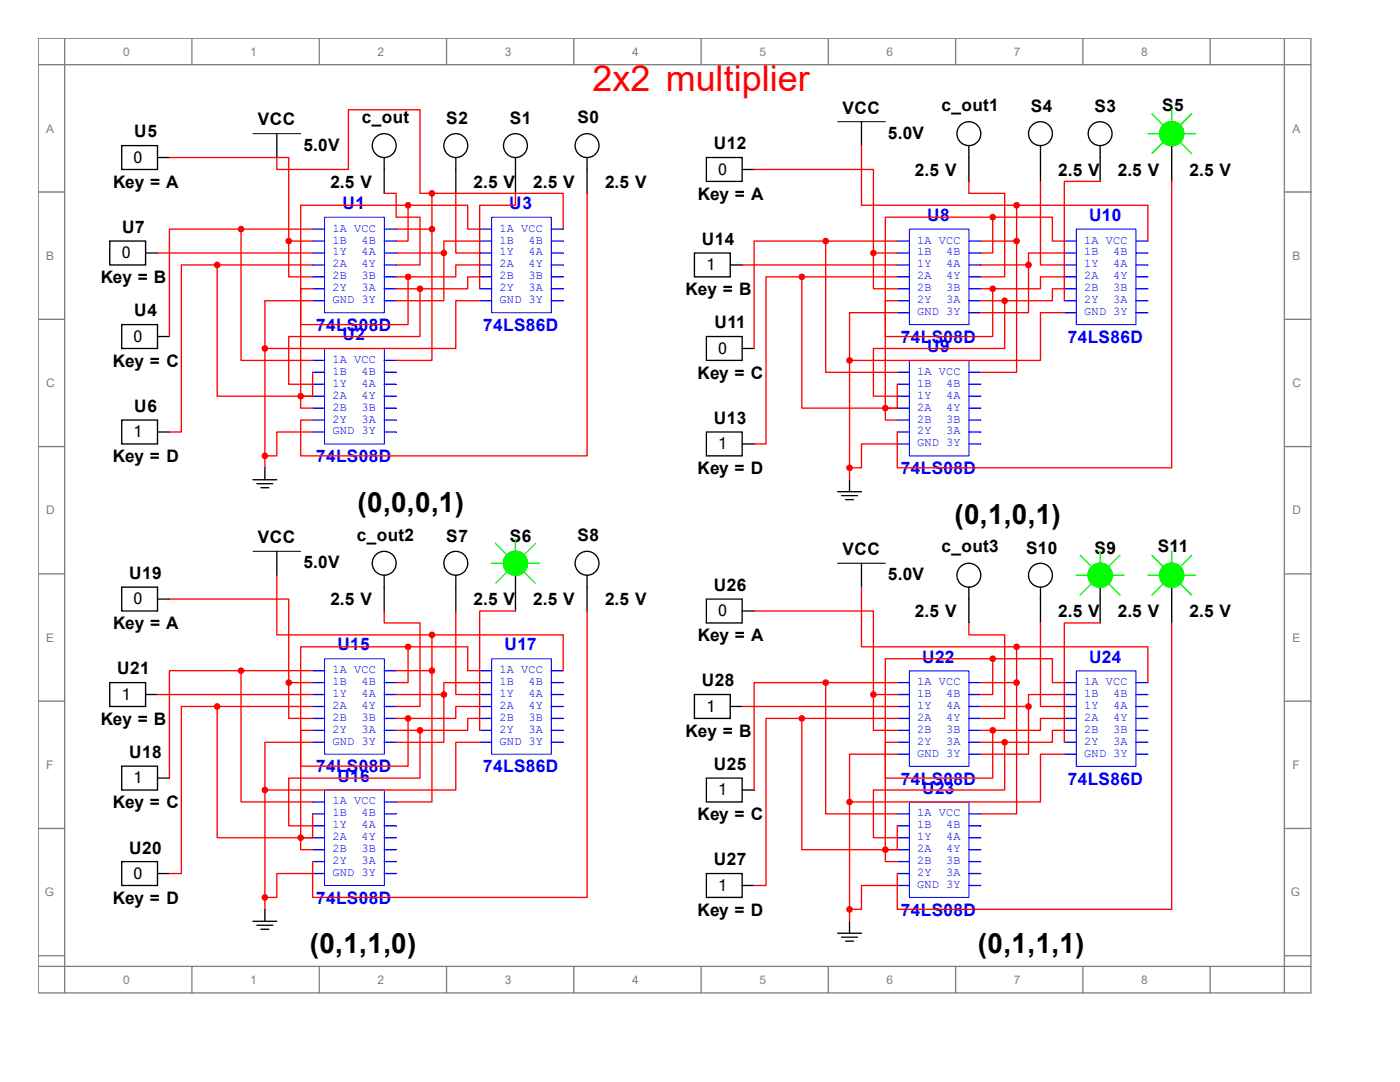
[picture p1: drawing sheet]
<svg xmlns="http://www.w3.org/2000/svg" width="279mm" height="216mm" viewBox="0 0 279 216" stroke-linecap="round" stroke-linejoin="round" font-family="sans-serif">
<g fill="none" stroke="#808080" stroke-width=".26">
<path d="M7.6 7.6h254v190.5h-254zM7.6 12.9h254M12.9 7.6v190.5M38.3 7.6v5.3M63.7 7.6v5.3M89.1 7.6v5.3M114.5 7.6v5.3M139.9 7.6v5.3M165.3 7.6v5.3M190.7 7.6v5.3M216.1 7.6v5.3M241.5 7.6v5.3"/>
<path d="M256.3 7.6v190.5M7.6 38.3h5.3M256.3 38.3h5.3M7.6 63.7h5.3M256.3 63.7h5.3M7.6 89.1h5.3M256.3 89.1h5.3M7.6 114.5h5.3M256.3 114.5h5.3M7.6 139.9h5.3M256.3 139.9h5.3M7.6 165.3h5.3"/>
<path d="M256.3 165.3h5.3M7.6 190.7h5.3M7.6 192.8h254M38.3 192.8v5.3M63.7 192.8v5.3M89.1 192.8v5.3M114.5 192.8v5.3M139.9 192.8v5.3M165.3 192.8v5.3M190.7 192.8v5.3M216.1 192.8v5.3M241.5 192.8v5.3"/>
<path d="M256.3 190.7h5.3"/>
</g>
<path d="M64.8 43.3h11.9v19.1h-11.9z" fill="none" stroke="#00f" stroke-width=".2"/>
<path d="M62.4 45.7h2.4" fill="none" stroke="#00f" stroke-width=".26"/>
<path d="M62.4 48.1h2.4" fill="none" stroke="#00f" stroke-width=".26"/>
<path d="M62.4 50.5h2.4" fill="none" stroke="#00f" stroke-width=".26"/>
<path d="M62.4 52.9h2.4" fill="none" stroke="#00f" stroke-width=".26"/>
<path d="M62.4 55.2h2.4" fill="none" stroke="#00f" stroke-width=".26"/>
<path d="M62.4 57.6h2.4" fill="none" stroke="#00f" stroke-width=".26"/>
<path d="M62.4 60h2.4" fill="none" stroke="#00f" stroke-width=".26"/>
<path d="M76.7 60h2.4" fill="none" stroke="#00f" stroke-width=".26"/>
<path d="M76.7 57.6h2.4" fill="none" stroke="#00f" stroke-width=".26"/>
<path d="M76.7 55.2h2.4" fill="none" stroke="#00f" stroke-width=".26"/>
<path d="M76.7 52.9h2.4" fill="none" stroke="#00f" stroke-width=".26"/>
<path d="M76.7 50.5h2.4" fill="none" stroke="#00f" stroke-width=".26"/>
<path d="M76.7 48.1h2.4" fill="none" stroke="#00f" stroke-width=".26"/>
<path d="M76.7 45.7h2.4" fill="none" stroke="#00f" stroke-width=".26"/>
<path d="M64.8 69.6h11.9v19h-11.9z" fill="none" stroke="#00f" stroke-width=".2"/>
<path d="M62.4 71.9h2.4" fill="none" stroke="#00f" stroke-width=".26"/>
<path d="M62.4 74.3h2.4" fill="none" stroke="#00f" stroke-width=".26"/>
<path d="M62.4 76.7h2.4" fill="none" stroke="#00f" stroke-width=".26"/>
<path d="M62.4 79.1h2.4" fill="none" stroke="#00f" stroke-width=".26"/>
<path d="M62.4 81.4h2.4" fill="none" stroke="#00f" stroke-width=".26"/>
<path d="M62.4 83.8h2.4" fill="none" stroke="#00f" stroke-width=".26"/>
<path d="M62.4 86.2h2.4" fill="none" stroke="#00f" stroke-width=".26"/>
<path d="M76.7 86.2h2.4" fill="none" stroke="#00f" stroke-width=".26"/>
<path d="M76.7 83.8h2.4" fill="none" stroke="#00f" stroke-width=".26"/>
<path d="M76.7 81.4h2.4" fill="none" stroke="#00f" stroke-width=".26"/>
<path d="M76.7 79.1h2.4" fill="none" stroke="#00f" stroke-width=".26"/>
<path d="M76.7 76.7h2.4" fill="none" stroke="#00f" stroke-width=".26"/>
<path d="M76.7 74.3h2.4" fill="none" stroke="#00f" stroke-width=".26"/>
<path d="M76.7 71.9h2.4" fill="none" stroke="#00f" stroke-width=".26"/>
<path d="M98.1 43.3h11.9v19.1h-11.9z" fill="none" stroke="#00f" stroke-width=".2"/>
<path d="M95.7 45.7h2.4" fill="none" stroke="#00f" stroke-width=".26"/>
<path d="M95.7 48.1h2.4" fill="none" stroke="#00f" stroke-width=".26"/>
<path d="M95.7 50.5h2.4" fill="none" stroke="#00f" stroke-width=".26"/>
<path d="M95.7 52.9h2.4" fill="none" stroke="#00f" stroke-width=".26"/>
<path d="M95.7 55.2h2.4" fill="none" stroke="#00f" stroke-width=".26"/>
<path d="M95.7 57.6h2.4" fill="none" stroke="#00f" stroke-width=".26"/>
<path d="M95.7 60h2.4" fill="none" stroke="#00f" stroke-width=".26"/>
<path d="M110 60h2.4" fill="none" stroke="#00f" stroke-width=".26"/>
<path d="M110 57.6h2.4" fill="none" stroke="#00f" stroke-width=".26"/>
<path d="M110 55.2h2.4" fill="none" stroke="#00f" stroke-width=".26"/>
<path d="M110 52.9h2.4" fill="none" stroke="#00f" stroke-width=".26"/>
<path d="M110 50.5h2.4" fill="none" stroke="#00f" stroke-width=".26"/>
<path d="M110 48.1h2.4" fill="none" stroke="#00f" stroke-width=".26"/>
<path d="M110 45.7h2.4" fill="none" stroke="#00f" stroke-width=".26"/>
<path d="M50.5 26.7h9.5" fill="none" stroke="#000" stroke-width=".2"/>
<g fill="none" stroke="#000" stroke-width=".26">
<path d="M24.3 29.1h7.1v4.7h-7.1zM31.4 31.4h2.4M55.2 26.7v4.7M76.7 31.4v7.2M91 31.4v7.2M102.9 31.4v7.2M117.2 31.4v7.2M21.9 48.1h7.2v4.8h-7.2zM29.1 50.5h2.3M24.3 64.8h7.1v4.7h-7.1zM31.4 67.2h2.4M24.3 83.8h7.1v4.8h-7.1z"/>
<path d="M31.4 86.2h2.4M50.5 95.7h4.7M51.3 96.5h3.2M52.1 97.3h1.6M52.9 93.3v2.4"/>
<circle cx="76.7" cy="29.1" r="2.38"/>
<circle cx="91" cy="29.1" r="2.38"/>
<circle cx="102.9" cy="29.1" r="2.38"/>
<circle cx="117.2" cy="29.1" r="2.38"/>
</g>
<g fill="#f00" stroke="#f00" stroke-width=".26">
<circle cx="86.2" cy="45.7" r=".53"/>
<circle cx="52.9" cy="69.5" r=".53"/>
<circle cx="52.9" cy="91" r=".53"/>
<circle cx="57.6" cy="48.1" r=".53"/>
<circle cx="48.1" cy="45.7" r=".53"/>
<circle cx="43.3" cy="52.9" r=".53"/>
<circle cx="60" cy="79.1" r=".53"/>
<circle cx="81.4" cy="41" r=".53"/>
<circle cx="88.6" cy="50.5" r=".53"/>
<circle cx="81.4" cy="55.2" r=".53"/>
<circle cx="83.8" cy="57.6" r=".53"/>
<circle cx="86.2" cy="38.6" r=".53"/>
</g>
<g fill="none" stroke="#f00" stroke-width=".26">
<path d="M33.8 31.4h23.8v16.7M55.2 31.4v2.4h14.3v-11.9h14.3v16.7h2.4M76.7 38.6h2.4v4.7h4.7v9.6h-4.7M86.2 38.6h26.2v7.1M86.2 38.6v7.1M91 38.6v11.9h4.7M102.9 38.6v2.4h-7.2v16.6M117.2 38.6v52.4h-57.2v-7.2h2.4M31.4 50.5h28.6v28.6M43.3 52.9v26.2h19.1M43.3 52.9h-7.1v33.3h-2.4M43.3 52.9h19.1"/>
<path d="M48.1 45.7v26.2h14.3M48.1 45.7h-14.3v21.5M48.1 45.7h14.3M57.6 48.1v7.1h4.8M57.6 48.1h4.8M79.1 45.7h7.1M79.1 50.5h9.5M79.1 55.2h2.3M79.1 57.6h4.7M81.4 41h-21.4v9.5h2.4M81.4 41h11.9v4.7h2.4M81.4 41v7.1h-2.3"/>
<path d="M81.4 55.2v9.6h-21.4v-7.2h2.4M83.8 57.6v9.6h-26.2v9.5h4.8M86.2 45.7v26.2h-7.1M88.6 50.5v9.5h-9.5M95.7 48.1h-7.1v2.4M95.7 52.9h-4.7v2.3h-9.6M95.7 55.2h-2.4v2.4h-9.5M52.9 69.5v23.8M60 79.1v2.3h2.4M62.4 60h-9.5v9.5M62.4 74.3v4.8h-2.4M95.7 60h-4.7v9.5h-38.1"/>
<path d="M62.4 86.2h-7.2v4.8h-2.3"/>
</g>
<path d="M181.5 45.7h11.9v19.1h-11.9z" fill="none" stroke="#00f" stroke-width=".2"/>
<path d="M179.1 48.1h2.4" fill="none" stroke="#00f" stroke-width=".26"/>
<path d="M179.1 50.5h2.4" fill="none" stroke="#00f" stroke-width=".26"/>
<path d="M179.1 52.9h2.4" fill="none" stroke="#00f" stroke-width=".26"/>
<path d="M179.1 55.2h2.4" fill="none" stroke="#00f" stroke-width=".26"/>
<path d="M179.1 57.6h2.4" fill="none" stroke="#00f" stroke-width=".26"/>
<path d="M179.1 60h2.4" fill="none" stroke="#00f" stroke-width=".26"/>
<path d="M179.1 62.4h2.4" fill="none" stroke="#00f" stroke-width=".26"/>
<path d="M193.4 62.4h2.3" fill="none" stroke="#00f" stroke-width=".26"/>
<path d="M193.4 60h2.3" fill="none" stroke="#00f" stroke-width=".26"/>
<path d="M193.4 57.6h2.3" fill="none" stroke="#00f" stroke-width=".26"/>
<path d="M193.4 55.2h2.3" fill="none" stroke="#00f" stroke-width=".26"/>
<path d="M193.4 52.9h2.3" fill="none" stroke="#00f" stroke-width=".26"/>
<path d="M193.4 50.5h2.3" fill="none" stroke="#00f" stroke-width=".26"/>
<path d="M193.4 48.1h2.3" fill="none" stroke="#00f" stroke-width=".26"/>
<path d="M181.5 71.9h11.9v19.1h-11.9z" fill="none" stroke="#00f" stroke-width=".2"/>
<path d="M179.1 74.3h2.4" fill="none" stroke="#00f" stroke-width=".26"/>
<path d="M179.1 76.7h2.4" fill="none" stroke="#00f" stroke-width=".26"/>
<path d="M179.1 79.1h2.4" fill="none" stroke="#00f" stroke-width=".26"/>
<path d="M179.1 81.4h2.4" fill="none" stroke="#00f" stroke-width=".26"/>
<path d="M179.1 83.8h2.4" fill="none" stroke="#00f" stroke-width=".26"/>
<path d="M179.1 86.2h2.4" fill="none" stroke="#00f" stroke-width=".26"/>
<path d="M179.1 88.6h2.4" fill="none" stroke="#00f" stroke-width=".26"/>
<path d="M193.4 88.6h2.3" fill="none" stroke="#00f" stroke-width=".26"/>
<path d="M193.4 86.2h2.3" fill="none" stroke="#00f" stroke-width=".26"/>
<path d="M193.4 83.8h2.3" fill="none" stroke="#00f" stroke-width=".26"/>
<path d="M193.4 81.4h2.3" fill="none" stroke="#00f" stroke-width=".26"/>
<path d="M193.4 79.1h2.3" fill="none" stroke="#00f" stroke-width=".26"/>
<path d="M193.4 76.7h2.3" fill="none" stroke="#00f" stroke-width=".26"/>
<path d="M193.4 74.3h2.3" fill="none" stroke="#00f" stroke-width=".26"/>
<path d="M214.8 45.7h11.9v19.1h-11.9z" fill="none" stroke="#00f" stroke-width=".2"/>
<path d="M212.4 48.1h2.4" fill="none" stroke="#00f" stroke-width=".26"/>
<path d="M212.4 50.5h2.4" fill="none" stroke="#00f" stroke-width=".26"/>
<path d="M212.4 52.9h2.4" fill="none" stroke="#00f" stroke-width=".26"/>
<path d="M212.4 55.2h2.4" fill="none" stroke="#00f" stroke-width=".26"/>
<path d="M212.4 57.6h2.4" fill="none" stroke="#00f" stroke-width=".26"/>
<path d="M212.4 60h2.4" fill="none" stroke="#00f" stroke-width=".26"/>
<path d="M212.4 62.4h2.4" fill="none" stroke="#00f" stroke-width=".26"/>
<path d="M226.7 62.4h2.4" fill="none" stroke="#00f" stroke-width=".26"/>
<path d="M226.7 60h2.4" fill="none" stroke="#00f" stroke-width=".26"/>
<path d="M226.7 57.6h2.4" fill="none" stroke="#00f" stroke-width=".26"/>
<path d="M226.7 55.2h2.4" fill="none" stroke="#00f" stroke-width=".26"/>
<path d="M226.7 52.9h2.4" fill="none" stroke="#00f" stroke-width=".26"/>
<path d="M226.7 50.5h2.4" fill="none" stroke="#00f" stroke-width=".26"/>
<path d="M226.7 48.1h2.4" fill="none" stroke="#00f" stroke-width=".26"/>
<path d="M167.2 24.3h9.5" fill="none" stroke="#000" stroke-width=".2"/>
<g fill="none" stroke="#000" stroke-width=".26">
<path d="M141 31.4h7.1v4.8h-7.1zM148.1 33.8h2.4M171.9 24.3v4.8M193.4 29.1v7.1M207.6 29.1v7.1M219.6 29.1v7.1M233.8 29.1v7.1M138.6 50.5h7.1v4.7h-7.1zM145.7 52.9h2.4M141 67.2h7.1v4.7h-7.1zM148.1 69.5h2.4M141 86.2h7.1v4.8h-7.1z"/>
<path d="M148.1 88.6h2.4M167.2 98.1h4.7M168 98.9h3.1M168.8 99.7h1.5M169.5 95.7v2.4"/>
<circle cx="193.4" cy="26.7" r="2.38"/>
<circle cx="207.6" cy="26.7" r="2.38"/>
<circle cx="219.6" cy="26.7" r="2.38"/>
<circle cx="233.8" cy="26.7" r="2.38"/>
</g>
<g fill="#f00" stroke="#f00" stroke-width=".26">
<circle cx="202.9" cy="48.1" r=".53"/>
<circle cx="169.5" cy="71.9" r=".53"/>
<circle cx="169.5" cy="93.3" r=".53"/>
<circle cx="174.3" cy="50.5" r=".53"/>
<circle cx="164.8" cy="48.1" r=".53"/>
<circle cx="160" cy="55.2" r=".53"/>
<circle cx="176.7" cy="81.4" r=".53"/>
<circle cx="198.1" cy="43.3" r=".53"/>
<circle cx="205.3" cy="52.9" r=".53"/>
<circle cx="198.1" cy="57.6" r=".53"/>
<circle cx="200.5" cy="60" r=".53"/>
<circle cx="202.9" cy="41" r=".53"/>
</g>
<path d="M229.1 26.7h2.4M229.9 22.7l2.4 2.4M232.3 28.3l-2.4 2.3M233.8 21.9v2.4M235.4 28.3l2.4 2.3M236.2 26.7h2.4M237.8 22.7l-2.4 2.4" fill="none" stroke="#0f0" stroke-width=".26"/>
<circle cx="233.8" cy="26.7" r="2.38" fill="#0f0" stroke="#0f0" stroke-width=".26"/>
<g fill="none" stroke="#f00" stroke-width=".26">
<path d="M150.5 33.8h23.8v16.7M171.9 29.1v11.9h31M193.4 36.2v2.4h7.1v16.6h-4.8M207.6 36.2v16.7h4.8M219.6 36.2h-7.2v23.8M233.8 36.2v57.1h-54.7v-7.1M148.1 52.9h28.6v28.5M160 55.2v26.2h19.1M160 55.2h-7.1v33.4h-2.4M160 55.2h19.1M164.8 48.1v26.2h14.3M164.8 48.1h-14.3v21.4"/>
<path d="M164.8 48.1h14.3M174.3 50.5v7.1h4.8M174.3 50.5h4.8M195.7 48.1h7.2M195.7 52.9h9.6M195.7 57.6h2.4M198.1 43.3h-21.4v9.6h2.4M198.1 43.3h11.9v4.8h2.4M198.1 43.3v7.2h-2.4M198.1 57.6v9.6h-21.4v-7.2h2.4M202.9 48.1v26.2h-7.2M202.9 41h26.2v7.1"/>
<path d="M202.9 41v7.1M205.3 52.9v9.5h-9.6M212.4 50.5h-7.1v2.4M212.4 55.2h-4.8v2.4h-9.5M212.4 57.6h-2.4v2.4h-9.5M169.5 71.9v23.8M179.1 62.4h-9.6v9.5M179.1 76.7v4.7h-2.4M195.7 60h4.8M200.5 60v9.5h-26.2v9.6h4.8M212.4 62.4h-4.8v9.5h-38.1M176.7 81.4v2.4h2.4"/>
<path d="M179.1 88.6h-7.2v4.7h-2.4"/>
</g>
<path d="M64.8 131.4h11.9v19.1h-11.9z" fill="none" stroke="#00f" stroke-width=".2"/>
<path d="M62.4 133.8h2.4" fill="none" stroke="#00f" stroke-width=".26"/>
<path d="M62.4 136.2h2.4" fill="none" stroke="#00f" stroke-width=".26"/>
<path d="M62.4 138.6h2.4" fill="none" stroke="#00f" stroke-width=".26"/>
<path d="M62.4 141h2.4" fill="none" stroke="#00f" stroke-width=".26"/>
<path d="M62.4 143.4h2.4" fill="none" stroke="#00f" stroke-width=".26"/>
<path d="M62.4 145.7h2.4" fill="none" stroke="#00f" stroke-width=".26"/>
<path d="M62.4 148.1h2.4" fill="none" stroke="#00f" stroke-width=".26"/>
<path d="M76.7 148.1h2.4" fill="none" stroke="#00f" stroke-width=".26"/>
<path d="M76.7 145.7h2.4" fill="none" stroke="#00f" stroke-width=".26"/>
<path d="M76.7 143.4h2.4" fill="none" stroke="#00f" stroke-width=".26"/>
<path d="M76.7 141h2.4" fill="none" stroke="#00f" stroke-width=".26"/>
<path d="M76.7 138.6h2.4" fill="none" stroke="#00f" stroke-width=".26"/>
<path d="M76.7 136.2h2.4" fill="none" stroke="#00f" stroke-width=".26"/>
<path d="M76.7 133.8h2.4" fill="none" stroke="#00f" stroke-width=".26"/>
<path d="M64.8 157.6h11.9v19.1h-11.9z" fill="none" stroke="#00f" stroke-width=".2"/>
<path d="M62.4 160h2.4" fill="none" stroke="#00f" stroke-width=".26"/>
<path d="M62.4 162.4h2.4" fill="none" stroke="#00f" stroke-width=".26"/>
<path d="M62.4 164.8h2.4" fill="none" stroke="#00f" stroke-width=".26"/>
<path d="M62.4 167.2h2.4" fill="none" stroke="#00f" stroke-width=".26"/>
<path d="M62.4 169.5h2.4" fill="none" stroke="#00f" stroke-width=".26"/>
<path d="M62.4 171.9h2.4" fill="none" stroke="#00f" stroke-width=".26"/>
<path d="M62.4 174.3h2.4" fill="none" stroke="#00f" stroke-width=".26"/>
<path d="M76.7 174.3h2.4" fill="none" stroke="#00f" stroke-width=".26"/>
<path d="M76.7 171.9h2.4" fill="none" stroke="#00f" stroke-width=".26"/>
<path d="M76.7 169.5h2.4" fill="none" stroke="#00f" stroke-width=".26"/>
<path d="M76.7 167.2h2.4" fill="none" stroke="#00f" stroke-width=".26"/>
<path d="M76.7 164.8h2.4" fill="none" stroke="#00f" stroke-width=".26"/>
<path d="M76.7 162.4h2.4" fill="none" stroke="#00f" stroke-width=".26"/>
<path d="M76.7 160h2.4" fill="none" stroke="#00f" stroke-width=".26"/>
<path d="M98.1 131.4h11.9v19.1h-11.9z" fill="none" stroke="#00f" stroke-width=".2"/>
<path d="M95.7 133.8h2.4" fill="none" stroke="#00f" stroke-width=".26"/>
<path d="M95.7 136.2h2.4" fill="none" stroke="#00f" stroke-width=".26"/>
<path d="M95.7 138.6h2.4" fill="none" stroke="#00f" stroke-width=".26"/>
<path d="M95.7 141h2.4" fill="none" stroke="#00f" stroke-width=".26"/>
<path d="M95.7 143.4h2.4" fill="none" stroke="#00f" stroke-width=".26"/>
<path d="M95.7 145.7h2.4" fill="none" stroke="#00f" stroke-width=".26"/>
<path d="M95.7 148.1h2.4" fill="none" stroke="#00f" stroke-width=".26"/>
<path d="M110 148.1h2.4" fill="none" stroke="#00f" stroke-width=".26"/>
<path d="M110 145.7h2.4" fill="none" stroke="#00f" stroke-width=".26"/>
<path d="M110 143.4h2.4" fill="none" stroke="#00f" stroke-width=".26"/>
<path d="M110 141h2.4" fill="none" stroke="#00f" stroke-width=".26"/>
<path d="M110 138.6h2.4" fill="none" stroke="#00f" stroke-width=".26"/>
<path d="M110 136.2h2.4" fill="none" stroke="#00f" stroke-width=".26"/>
<path d="M110 133.8h2.4" fill="none" stroke="#00f" stroke-width=".26"/>
<path d="M50.5 110h9.5M167.2 112.4h9.5" fill="none" stroke="#000" stroke-width=".2"/>
<g fill="none" stroke="#000" stroke-width=".26">
<path d="M24.3 117.2h7.1v4.7h-7.1zM31.4 119.5h2.4M55.2 110v4.8M76.7 114.8v7.1M91 114.8v7.1M102.9 114.8v7.1M117.2 114.8v7.1M171.9 112.4v4.8M21.9 136.2h7.2v4.8h-7.2zM29.1 138.6h2.3M24.3 152.9h7.1v4.7h-7.1zM31.4 155.3h2.4"/>
<path d="M24.3 171.9h7.1v4.8h-7.1zM31.4 174.3h2.4M50.5 183.8h4.7M51.3 184.6h3.2M52.1 185.4h1.6M52.9 181.5v2.3M167.2 186.2h4.7M168 187h3.1M168.8 187.8h1.5M169.5 183.8v2.4"/>
<circle cx="76.7" cy="112.4" r="2.38"/>
<circle cx="91" cy="112.4" r="2.38"/>
<circle cx="102.9" cy="112.4" r="2.38"/>
<circle cx="117.2" cy="112.4" r="2.38"/>
</g>
<g fill="#f00" stroke="#f00" stroke-width=".26">
<circle cx="86.2" cy="133.8" r=".53"/>
<circle cx="52.9" cy="157.6" r=".53"/>
<circle cx="52.9" cy="179.1" r=".53"/>
<circle cx="57.6" cy="136.2" r=".53"/>
<circle cx="48.1" cy="133.8" r=".53"/>
<circle cx="43.3" cy="141" r=".53"/>
<circle cx="60" cy="167.2" r=".53"/>
<circle cx="81.4" cy="129.1" r=".53"/>
<circle cx="88.6" cy="138.6" r=".53"/>
<circle cx="81.4" cy="143.4" r=".53"/>
<circle cx="83.8" cy="145.7" r=".53"/>
<circle cx="86.2" cy="126.7" r=".53"/>
</g>
<path d="M98.1 112.4h2.4M98.9 108.4l2.4 2.4M101.3 114l-2.4 2.4M102.9 107.6v2.4M104.5 114l2.3 2.4M105.3 112.4h2.3M106.8 108.4l-2.3 2.4" fill="none" stroke="#0f0" stroke-width=".26"/>
<circle cx="102.9" cy="112.4" r="2.38" fill="#0f0" stroke="#0f0" stroke-width=".26"/>
<path d="M181.5 133.9h11.9v19h-11.9z" fill="none" stroke="#00f" stroke-width=".2"/>
<path d="M179.1 136.2h2.4" fill="none" stroke="#00f" stroke-width=".26"/>
<path d="M179.1 138.6h2.4" fill="none" stroke="#00f" stroke-width=".26"/>
<path d="M179.1 141h2.4" fill="none" stroke="#00f" stroke-width=".26"/>
<path d="M179.1 143.4h2.4" fill="none" stroke="#00f" stroke-width=".26"/>
<path d="M179.1 145.7h2.4" fill="none" stroke="#00f" stroke-width=".26"/>
<path d="M179.1 148.1h2.4" fill="none" stroke="#00f" stroke-width=".26"/>
<path d="M179.1 150.5h2.4" fill="none" stroke="#00f" stroke-width=".26"/>
<path d="M193.4 150.5h2.3" fill="none" stroke="#00f" stroke-width=".26"/>
<path d="M193.4 148.1h2.3" fill="none" stroke="#00f" stroke-width=".26"/>
<path d="M193.4 145.7h2.3" fill="none" stroke="#00f" stroke-width=".26"/>
<path d="M193.4 143.4h2.3" fill="none" stroke="#00f" stroke-width=".26"/>
<path d="M193.4 141h2.3" fill="none" stroke="#00f" stroke-width=".26"/>
<path d="M193.4 138.6h2.3" fill="none" stroke="#00f" stroke-width=".26"/>
<path d="M193.4 136.2h2.3" fill="none" stroke="#00f" stroke-width=".26"/>
<path d="M181.5 160h11.9v19.1h-11.9z" fill="none" stroke="#00f" stroke-width=".2"/>
<path d="M179.1 162.4h2.4" fill="none" stroke="#00f" stroke-width=".26"/>
<path d="M179.1 164.8h2.4" fill="none" stroke="#00f" stroke-width=".26"/>
<path d="M179.1 167.2h2.4" fill="none" stroke="#00f" stroke-width=".26"/>
<path d="M179.1 169.5h2.4" fill="none" stroke="#00f" stroke-width=".26"/>
<path d="M179.1 171.9h2.4" fill="none" stroke="#00f" stroke-width=".26"/>
<path d="M179.1 174.3h2.4" fill="none" stroke="#00f" stroke-width=".26"/>
<path d="M179.1 176.7h2.4" fill="none" stroke="#00f" stroke-width=".26"/>
<path d="M193.4 176.7h2.3" fill="none" stroke="#00f" stroke-width=".26"/>
<path d="M193.4 174.3h2.3" fill="none" stroke="#00f" stroke-width=".26"/>
<path d="M193.4 171.9h2.3" fill="none" stroke="#00f" stroke-width=".26"/>
<path d="M193.4 169.5h2.3" fill="none" stroke="#00f" stroke-width=".26"/>
<path d="M193.4 167.2h2.3" fill="none" stroke="#00f" stroke-width=".26"/>
<path d="M193.4 164.8h2.3" fill="none" stroke="#00f" stroke-width=".26"/>
<path d="M193.4 162.4h2.3" fill="none" stroke="#00f" stroke-width=".26"/>
<path d="M214.8 133.9h11.9v19h-11.9z" fill="none" stroke="#00f" stroke-width=".2"/>
<path d="M212.4 136.2h2.4" fill="none" stroke="#00f" stroke-width=".26"/>
<path d="M212.4 138.6h2.4" fill="none" stroke="#00f" stroke-width=".26"/>
<path d="M212.4 141h2.4" fill="none" stroke="#00f" stroke-width=".26"/>
<path d="M212.4 143.4h2.4" fill="none" stroke="#00f" stroke-width=".26"/>
<path d="M212.4 145.7h2.4" fill="none" stroke="#00f" stroke-width=".26"/>
<path d="M212.4 148.1h2.4" fill="none" stroke="#00f" stroke-width=".26"/>
<path d="M212.4 150.5h2.4" fill="none" stroke="#00f" stroke-width=".26"/>
<path d="M226.7 150.5h2.4" fill="none" stroke="#00f" stroke-width=".26"/>
<path d="M226.7 148.1h2.4" fill="none" stroke="#00f" stroke-width=".26"/>
<path d="M226.7 145.7h2.4" fill="none" stroke="#00f" stroke-width=".26"/>
<path d="M226.7 143.4h2.4" fill="none" stroke="#00f" stroke-width=".26"/>
<path d="M226.7 141h2.4" fill="none" stroke="#00f" stroke-width=".26"/>
<path d="M226.7 138.6h2.4" fill="none" stroke="#00f" stroke-width=".26"/>
<path d="M226.7 136.2h2.4" fill="none" stroke="#00f" stroke-width=".26"/>
<g fill="#f00" stroke="#f00" stroke-width=".26">
<circle cx="202.9" cy="136.2" r=".53"/>
<circle cx="169.5" cy="160" r=".53"/>
<circle cx="169.5" cy="181.5" r=".53"/>
<circle cx="174.3" cy="138.6" r=".53"/>
<circle cx="164.8" cy="136.2" r=".53"/>
<circle cx="160" cy="143.4" r=".53"/>
<circle cx="176.7" cy="169.5" r=".53"/>
<circle cx="198.1" cy="131.4" r=".53"/>
<circle cx="205.3" cy="141" r=".53"/>
<circle cx="198.1" cy="145.7" r=".53"/>
<circle cx="200.5" cy="148.1" r=".53"/>
<circle cx="202.9" cy="129.1" r=".53"/>
</g>
<g fill="none" stroke="#000" stroke-width=".26">
<path d="M141 119.5h7.1v4.8h-7.1zM193.4 117.2v7.1M207.6 117.2v7.1M219.6 117.2v7.1M233.8 117.2v7.1M138.6 138.6h7.1v4.8h-7.1zM148.1 121.9h2.4M141 155.3h7.1v4.7h-7.1zM145.7 141h2.4M148.1 157.6h2.4M141 174.3h7.1v4.8h-7.1zM148.1 176.7h2.4"/>
<circle cx="193.4" cy="114.8" r="2.38"/>
<circle cx="207.6" cy="114.8" r="2.38"/>
<circle cx="219.6" cy="114.8" r="2.38"/>
<circle cx="233.8" cy="114.8" r="2.38"/>
</g>
<g fill="none" stroke="#0f0" stroke-width=".26">
<path d="M214.8 114.8h2.4M215.6 110.8l2.4 2.4M218 116.4l-2.4 2.3M219.6 110v2.4M221.1 116.4l2.4 2.3M221.9 114.8h2.4M223.5 110.8l-2.4 2.4M229.1 114.8h2.4M229.9 110.8l2.4 2.4M232.3 116.4l-2.4 2.3M233.8 110v2.4M235.4 116.4l2.4 2.3"/>
<path d="M236.2 114.8h2.4M237.8 110.8l-2.4 2.4"/>
</g>
<g fill="#0f0" stroke="#0f0" stroke-width=".26">
<circle cx="219.6" cy="114.8" r="2.38"/>
<circle cx="233.8" cy="114.8" r="2.38"/>
</g>
<g fill="none" stroke="#f00" stroke-width=".26">
<path d="M33.8 119.5h23.8v16.7M55.2 114.8v11.9h31M171.9 117.2v11.9h31M31.4 138.6h28.6v28.6M48.1 133.8v26.2h14.3M48.1 133.8h-14.3v21.5M48.1 133.8h14.3M57.6 136.2v7.2h4.8M57.6 136.2h4.8M76.7 121.9v2.4h7.1v16.7h-4.7M79.1 133.8h7.1M79.1 138.6h9.5"/>
<path d="M81.4 129.1h-21.4v9.5h2.4M81.4 129.1h11.9v4.7h2.4M81.4 129.1v7.1h-2.3M86.2 133.8v26.2h-7.1M86.2 126.7h26.2v7.1M86.2 126.7v7.1M88.6 138.6v9.5h-9.5M91 121.9v16.7h4.7M95.7 136.2h-7.1v2.4M102.9 121.9h-7.2v23.8M117.2 121.9v57.2h-54.8v-7.2M150.5 121.9h23.8v16.7"/>
<path d="M164.8 136.2v26.2h14.3M164.8 136.2h-14.3v21.4M164.8 136.2h14.3M174.3 138.6v7.1h4.8M174.3 138.6h4.8M193.4 124.3v2.4h7.1v16.7h-4.8M195.7 136.2h7.2M198.1 131.4h-21.4v9.6h2.4M198.1 131.4h11.9v4.8h2.4M198.1 131.4v7.2h-2.4M202.9 136.2v26.2h-7.2M202.9 129.1h26.2v7.1"/>
<path d="M202.9 129.1v7.1M207.6 124.3v16.7h4.8M212.4 138.6h-7.1v2.4M219.6 124.3h-7.2v23.8M233.8 124.3v57.2h-54.7v-7.2M43.3 141v26.2h19.1M43.3 141h-7.1v33.3h-2.4M43.3 141h19.1M52.9 157.6v23.9M62.4 148.1h-9.5v9.5M79.1 143.4h2.3M79.1 145.7h4.7"/>
<path d="M81.4 143.4v9.5h-21.4v-7.2h2.4M83.8 145.7v9.6h-26.2v9.5h4.8M95.7 148.1h-4.7v9.5h-38.1M95.7 141h-4.7v2.4h-9.6M95.7 143.4h-2.4v2.3h-9.5M148.1 141h28.6v28.5M160 143.4v26.1h19.1M160 143.4h-7.1v33.3h-2.4M160 143.4h19.1M179.1 150.5h-9.6v9.5M195.7 141h9.6M195.7 145.7h2.4"/>
<path d="M195.7 148.1h4.8M198.1 145.7v9.6h-21.4v-7.2h2.4M200.5 148.1v9.5h-26.2v9.6h4.8M205.3 141v9.5h-9.6M212.4 150.5h-4.8v9.5h-38.1M212.4 143.4h-4.8v2.3h-9.5M212.4 145.7h-2.4v2.4h-9.5M60 167.2v2.3h2.4M62.4 174.3h-7.2v4.8h-2.3M62.4 162.4v4.8h-2.4M169.5 160v23.8M176.7 169.5v2.4h2.4"/>
<path d="M179.1 176.7h-7.2v4.8h-2.4M179.1 164.8v4.7h-2.4"/>
</g>
<text font-size="7.2" fill="#f00" x="118.2" y="18.1">2x2 multiplier</text>
<g font-size="5.6">
<text x="71.3" y="102.1">(0,0,0,1)</text>
<text x="190.5" y="104.5">(0,1,0,1)</text>
<text x="61.8" y="190.2">(0,1,1,0)</text>
<text x="195.2" y="190.2">(0,1,1,1)</text>
</g>
<g font-size="3.4">
<text x="168.1" y="22.6">VCC</text>
<text x="187.9" y="22.1">c_out1</text>
<text x="205.7" y="22.4">S4</text>
<text x="218.4" y="22.4">S3</text>
<text x="231.9" y="22.1">S5</text>
<text x="26.8" y="27.4">U5</text>
<text x="51.5" y="25">VCC</text>
<text x="72.2" y="24.5">c_out</text>
<text x="89.1" y="24.8">S2</text>
<text x="101.8" y="24.8">S1</text>
<text x="115.3" y="24.5">S0</text>
<text x="142.5" y="29.8">U12</text>
<text x="177.2" y="27.7">5.0V</text>
<text x="60.5" y="30.1">5.0V</text>
<text x="182.6" y="35.1">2.5 V</text>
<text x="211.2" y="35.1">2.5 V</text>
<text x="223.1" y="35.1">2.5 V</text>
<text x="237.4" y="35.1">2.5 V</text>
<text x="22.6" y="37.5">Key = A</text>
<text x="65.9" y="37.5">2.5 V</text>
<text x="94.5" y="37.5">2.5 V</text>
<text x="106.4" y="37.5">2.5 V</text>
<text x="120.8" y="37.5">2.5 V</text>
<text x="139.2" y="39.8">Key = A</text>
<text x="24.4" y="46.5">U7</text>
<text x="140.1" y="48.9">U14</text>
<text x="20.1" y="56.5">Key = B</text>
<text x="136.8" y="58.9">Key = B</text>
<text x="26.8" y="63.1">U4</text>
<text x="142.6" y="65.5">U11</text>
<text x="22.5" y="73.2">Key = C</text>
<text x="139.2" y="75.6">Key = C</text>
<text x="26.8" y="82.2">U6</text>
<text x="142.5" y="84.6">U13</text>
<text x="22.5" y="92.2">Key = D</text>
<text x="139.2" y="94.6">Key = D</text>
<text x="71.2" y="107.9">c_out2</text>
<text x="115.3" y="107.9">S8</text>
<text x="51.5" y="108.4">VCC</text>
<text x="60.5" y="113.4">5.0V</text>
<text x="89.1" y="108.1">S7</text>
<text x="101.8" y="108.1">S6</text>
<text x="168.1" y="110.7">VCC</text>
<text x="187.9" y="110.2">c_out3</text>
<text x="204.8" y="110.5">S10</text>
<text x="218.4" y="110.5">S9</text>
<text x="231.1" y="110.2">S11</text>
<text x="25.8" y="115.5">U19</text>
<text x="142.5" y="117.9">U26</text>
<text x="177.2" y="115.8">5.0V</text>
<text x="22.6" y="125.6">Key = A</text>
<text x="65.9" y="120.8">2.5 V</text>
<text x="94.5" y="120.8">2.5 V</text>
<text x="106.4" y="120.8">2.5 V</text>
<text x="120.8" y="120.8">2.5 V</text>
<text x="182.6" y="123.2">2.5 V</text>
<text x="211.2" y="123.2">2.5 V</text>
<text x="223.1" y="123.2">2.5 V</text>
<text x="237.4" y="123.2">2.5 V</text>
<text x="139.2" y="128">Key = A</text>
<text x="23.4" y="134.6">U21</text>
<text x="140.1" y="136.9">U28</text>
<text x="20.1" y="144.6">Key = B</text>
<text x="136.8" y="147">Key = B</text>
<text x="25.8" y="151.3">U18</text>
<text x="142.5" y="153.6">U25</text>
<text x="22.5" y="161.3">Key = C</text>
<text x="139.2" y="163.7">Key = C</text>
<text x="25.8" y="170.3">U20</text>
<text x="142.5" y="172.7">U27</text>
<text x="22.5" y="180.3">Key = D</text>
<text x="139.2" y="182.7">Key = D</text>
</g>
<g font-size="3.4" fill="#00f">
<text x="68.4" y="41.7">U1</text>
<text x="101.6" y="41.7">U3</text>
<text x="185" y="44.1">U8</text>
<text x="217.3" y="44.1">U10</text>
<text x="63.1" y="66">74LS08D</text>
<text x="68.4" y="67.9">U2</text>
<text x="96.4" y="66">74LS86D</text>
<text x="179.8" y="68.4">74LS08D</text>
<text x="185" y="70.3">U9</text>
<text x="213.1" y="68.4">74LS86D</text>
<text x="63.1" y="92.2">74LS08D</text>
<text x="179.8" y="94.6">74LS08D</text>
<text x="67.4" y="129.8">U15</text>
<text x="100.7" y="129.8">U17</text>
<text x="184" y="132.2">U22</text>
<text x="217.3" y="132.2">U24</text>
<text x="63.1" y="154.1">74LS08D</text>
<text x="67.4" y="156">U16</text>
<text x="96.4" y="154.1">74LS86D</text>
<text x="179.8" y="156.5">74LS08D</text>
<text x="184" y="158.4">U23</text>
<text x="213.1" y="156.5">74LS86D</text>
<text x="63.1" y="180.3">74LS08D</text>
<text x="179.8" y="182.7">74LS08D</text>
</g>
<g font-size="3.2">
<text x="26.7" y="32.5">0</text>
<text x="143.3" y="34.9">0</text>
<text x="24.3" y="51.6">0</text>
<text x="141" y="53.9">1</text>
<text x="26.7" y="68.2">0</text>
<text x="143.3" y="70.6">0</text>
<text x="26.7" y="87.2">1</text>
<text x="143.3" y="89.7">1</text>
<text x="26.7" y="120.6">0</text>
<text x="143.3" y="123">0</text>
<text x="24.3" y="139.7">1</text>
<text x="141" y="142">1</text>
<text x="26.7" y="156.3">1</text>
<text x="143.3" y="158.7">1</text>
<text x="26.7" y="175.4">0</text>
<text x="143.3" y="177.8">1</text>
</g>
<g font-size="2.4" fill="#808080">
<text x="24.6" y="11.1">0</text>
<text x="50" y="11.1">1</text>
<text x="75.4" y="11.1">2</text>
<text x="100.8" y="11.1">3</text>
<text x="126.2" y="11.1">4</text>
<text x="151.6" y="11.1">5</text>
<text x="177" y="11.1">6</text>
<text x="202.4" y="11.1">7</text>
<text x="227.8" y="11.1">8</text>
<text x="9.2" y="26.5">A</text>
<text x="257.9" y="26.5">A</text>
<text x="9.2" y="51.9">B</text>
<text x="257.9" y="51.9">B</text>
<text x="9.2" y="77.3">C</text>
<text x="257.9" y="77.3">C</text>
<text x="9.2" y="102.7">D</text>
<text x="257.9" y="102.7">D</text>
<text x="9.2" y="128.1">E</text>
<text x="257.9" y="128.1">E</text>
<text x="9.2" y="153.5">F</text>
<text x="257.9" y="153.5">F</text>
<text x="8.9" y="178.9">G</text>
<text x="257.6" y="178.9">G</text>
<text x="24.6" y="196.3">0</text>
<text x="50" y="196.3">1</text>
<text x="75.4" y="196.3">2</text>
<text x="100.8" y="196.3">3</text>
<text x="126.2" y="196.3">4</text>
<text x="151.6" y="196.3">5</text>
<text x="177" y="196.3">6</text>
<text x="202.4" y="196.3">7</text>
<text x="227.8" y="196.3">8</text>
</g>
<g font-size="2.4" fill="#00f">
<text x="66.4" y="46.2">1A VCC</text>
<text x="99.7" y="46.2">1A VCC</text>
<text x="66.4" y="48.6">1B</text>
<text x="66.4" y="51">1Y</text>
<text x="66.4" y="53.3">2A</text>
<text x="72.1" y="53.3">4Y</text>
<text x="72.1" y="51">4A</text>
<text x="72.1" y="48.6">4B</text>
<text x="99.7" y="48.6">1B</text>
<text x="99.7" y="51">1Y</text>
<text x="99.7" y="53.3">2A</text>
<text x="105.5" y="53.3">4Y</text>
<text x="105.5" y="51">4A</text>
<text x="105.5" y="48.6">4B</text>
<text x="183" y="48.6">1A VCC</text>
<text x="183" y="51">1B</text>
<text x="183" y="53.3">1Y</text>
<text x="188.8" y="53.3">4A</text>
<text x="188.8" y="51">4B</text>
<text x="216.4" y="48.6">1A VCC</text>
<text x="216.4" y="51">1B</text>
<text x="216.4" y="53.3">1Y</text>
<text x="222.2" y="53.3">4A</text>
<text x="222.2" y="51">4B</text>
<text x="66.4" y="55.8">2B</text>
<text x="66.4" y="58.1">2Y</text>
<text x="72.1" y="58.1">3A</text>
<text x="72.1" y="55.8">3B</text>
<text x="99.7" y="55.8">2B</text>
<text x="99.7" y="58.1">2Y</text>
<text x="105.5" y="58.1">3A</text>
<text x="105.5" y="55.8">3B</text>
<text x="183" y="55.8">2A</text>
<text x="183" y="58.1">2B</text>
<text x="188.8" y="58.1">3B</text>
<text x="188.8" y="55.8">4Y</text>
<text x="216.4" y="55.8">2A</text>
<text x="216.4" y="58.1">2B</text>
<text x="222.2" y="58.1">3B</text>
<text x="222.2" y="55.8">4Y</text>
<text x="66.4" y="60.5">GND 3Y</text>
<text x="99.7" y="60.5">GND 3Y</text>
<text x="183" y="60.5">2Y</text>
<text x="183" y="62.9">GND 3Y</text>
<text x="188.8" y="60.5">3A</text>
<text x="216.4" y="60.5">2Y</text>
<text x="216.4" y="62.9">GND 3Y</text>
<text x="222.2" y="60.5">3A</text>
<text x="66.4" y="72.4">1A VCC</text>
<text x="66.4" y="74.8">1B</text>
<text x="66.4" y="77.2">1Y</text>
<text x="72.1" y="77.2">4A</text>
<text x="72.1" y="74.8">4B</text>
<text x="183" y="74.8">1A VCC</text>
<text x="183" y="77.2">1B</text>
<text x="188.8" y="77.2">4B</text>
<text x="66.4" y="79.5">2A</text>
<text x="66.4" y="81.9">2B</text>
<text x="72.1" y="81.9">3B</text>
<text x="72.1" y="79.5">4Y</text>
<text x="183" y="79.5">1Y</text>
<text x="183" y="81.9">2A</text>
<text x="188.8" y="81.9">4Y</text>
<text x="188.8" y="79.5">4A</text>
<text x="66.4" y="84.3">2Y</text>
<text x="66.4" y="86.7">GND 3Y</text>
<text x="72.1" y="84.3">3A</text>
<text x="183" y="84.3">2B</text>
<text x="183" y="86.7">2Y</text>
<text x="183" y="89.1">GND 3Y</text>
<text x="188.8" y="86.7">3A</text>
<text x="188.8" y="84.3">3B</text>
<text x="66.4" y="134.3">1A VCC</text>
<text x="66.4" y="136.7">1B</text>
<text x="72.1" y="136.7">4B</text>
<text x="99.7" y="134.3">1A VCC</text>
<text x="99.7" y="136.7">1B</text>
<text x="105.5" y="136.7">4B</text>
<text x="183" y="136.7">1A VCC</text>
<text x="216.4" y="136.7">1A VCC</text>
<text x="66.4" y="139.1">1Y</text>
<text x="66.4" y="141.5">2A</text>
<text x="66.4" y="143.8">2B</text>
<text x="72.1" y="143.8">3B</text>
<text x="72.1" y="141.5">4Y</text>
<text x="72.1" y="139.1">4A</text>
<text x="99.7" y="139.1">1Y</text>
<text x="99.7" y="141.5">2A</text>
<text x="99.7" y="143.8">2B</text>
<text x="105.5" y="143.8">3B</text>
<text x="105.5" y="141.5">4Y</text>
<text x="105.5" y="139.1">4A</text>
<text x="183" y="139.1">1B</text>
<text x="183" y="141.5">1Y</text>
<text x="183" y="143.8">2A</text>
<text x="188.8" y="143.8">4Y</text>
<text x="188.8" y="141.5">4A</text>
<text x="188.8" y="139.1">4B</text>
<text x="216.4" y="139.1">1B</text>
<text x="216.4" y="141.5">1Y</text>
<text x="216.4" y="143.8">2A</text>
<text x="222.2" y="143.8">4Y</text>
<text x="222.2" y="141.5">4A</text>
<text x="222.2" y="139.1">4B</text>
<text x="66.4" y="146.2">2Y</text>
<text x="66.4" y="148.6">GND 3Y</text>
<text x="72.1" y="146.2">3A</text>
<text x="99.7" y="146.2">2Y</text>
<text x="99.7" y="148.6">GND 3Y</text>
<text x="105.5" y="146.2">3A</text>
<text x="183" y="146.2">2B</text>
<text x="183" y="148.6">2Y</text>
<text x="188.8" y="148.6">3A</text>
<text x="188.8" y="146.2">3B</text>
<text x="216.4" y="146.2">2B</text>
<text x="216.4" y="148.6">2Y</text>
<text x="222.2" y="148.6">3A</text>
<text x="222.2" y="146.2">3B</text>
<text x="183" y="151">GND 3Y</text>
<text x="216.4" y="151">GND 3Y</text>
<text x="66.4" y="160.5">1A VCC</text>
<text x="66.4" y="162.9">1B</text>
<text x="66.4" y="165.3">1Y</text>
<text x="66.4" y="167.6">2A</text>
<text x="72.1" y="167.6">4Y</text>
<text x="72.1" y="165.3">4A</text>
<text x="72.1" y="162.9">4B</text>
<text x="183" y="162.9">1A VCC</text>
<text x="183" y="165.3">1B</text>
<text x="183" y="167.6">1Y</text>
<text x="188.8" y="167.6">4A</text>
<text x="188.8" y="165.3">4B</text>
<text x="66.4" y="170.1">2B</text>
<text x="66.4" y="172.4">2Y</text>
<text x="72.1" y="172.4">3A</text>
<text x="72.1" y="170.1">3B</text>
<text x="183" y="170.1">2A</text>
<text x="183" y="172.4">2B</text>
<text x="188.8" y="172.4">3B</text>
<text x="188.8" y="170.1">4Y</text>
<text x="66.4" y="174.8">GND 3Y</text>
<text x="183" y="174.8">2Y</text>
<text x="183" y="177.2">GND 3Y</text>
<text x="188.8" y="174.8">3A</text>
</g>
</svg>
